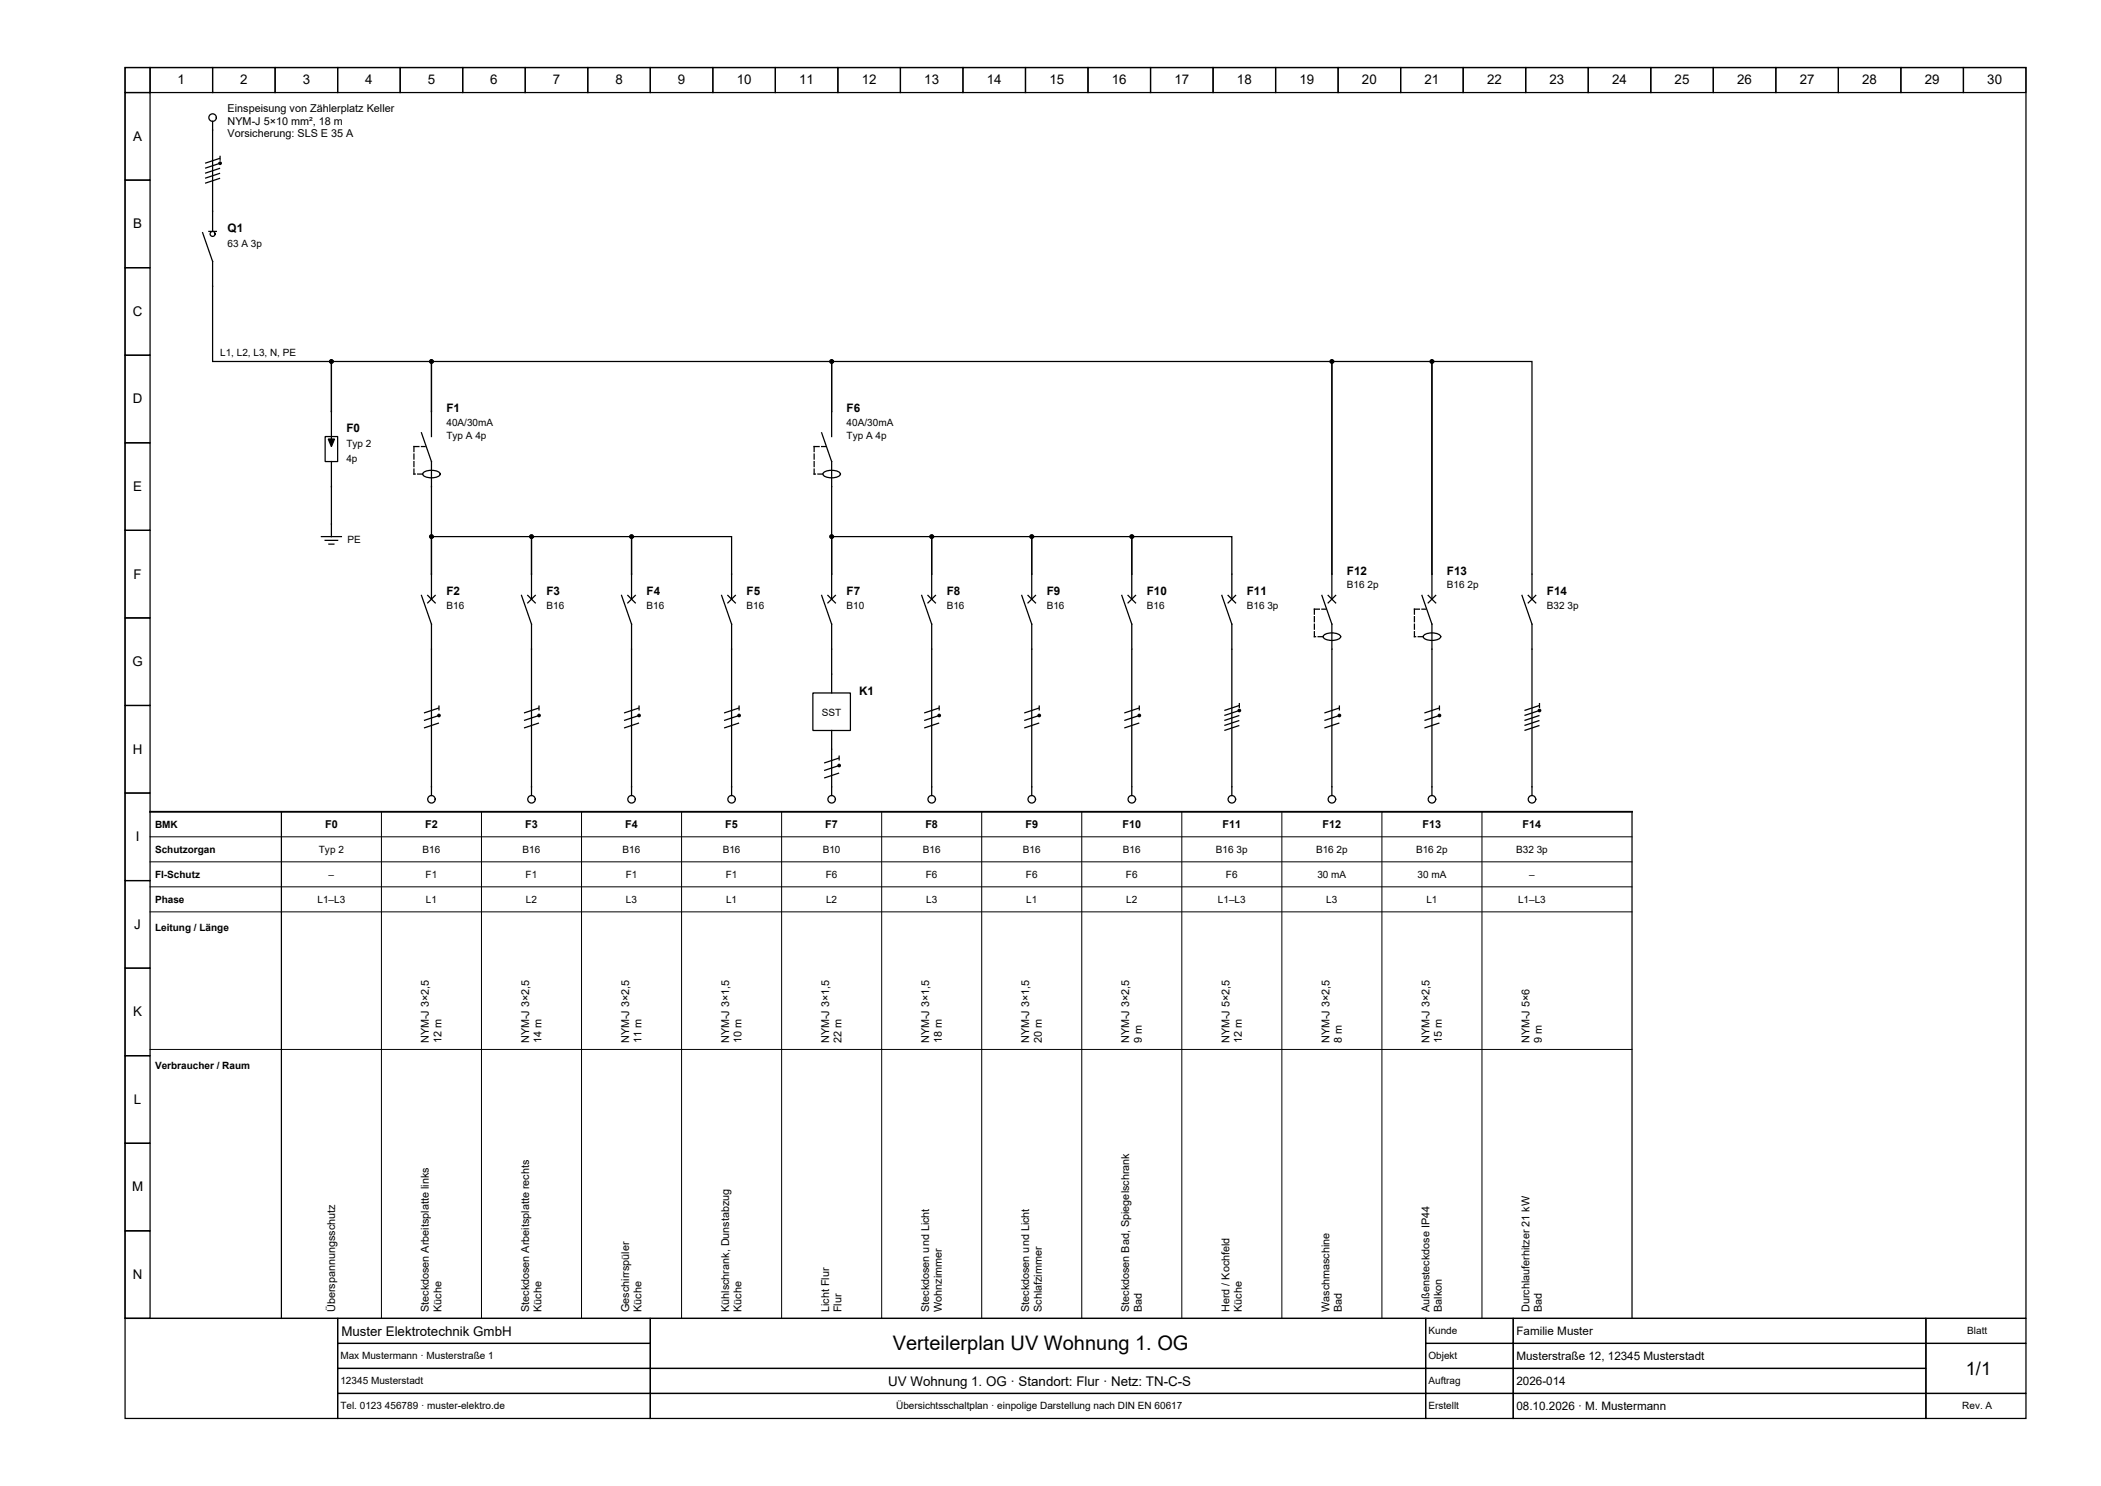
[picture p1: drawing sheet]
<svg xmlns="http://www.w3.org/2000/svg" width="420mm" height="297mm" viewBox="0 0 420 297" stroke-linecap="round" stroke-linejoin="round" font-family="sans-serif">
<path d="M30 162.2h296.2" fill="none" stroke="#000" stroke-width=".37"/>
<g fill="none" stroke="#000" stroke-width=".2">
<path d="M30 167.2h296.2M30 172.2h296.2M30 177.2h296.2M76.2 162.2v101.3M96.2 162.2v101.3M116.2 162.2v101.3M136.2 162.2v101.3M156.2 162.2v101.3M176.2 162.2v101.3M196.2 162.2v101.3M216.2 162.2v101.3M236.2 162.2v101.3"/>
<path d="M256.2 162.2v101.3M276.2 162.2v101.3M296.2 162.2v101.3M30 182.2h296.2M30 209.7h296.2"/>
</g>
<g fill="none" stroke="#000" stroke-width=".25">
<path d="M25 13.5h380v250h-380zM25 13.5h5v5h-5zM25 18.5h5v17.5h-5zM30 13.5h12.5v5h-12.5zM42.5 13.5h12.5v5h-12.5zM55 13.5h12.5v5h-12.5zM67.5 13.5h12.5v5h-12.5zM80 13.5h12.5v5h-12.5zM92.5 13.5h12.5v5h-12.5zM105 13.5h12.5v5h-12.5zM117.5 13.5h12.5v5h-12.5zM130 13.5h12.5v5h-12.5z"/>
<path d="M142.5 13.5h12.5v5h-12.5zM155 13.5h12.5v5h-12.5zM167.5 13.5h12.5v5h-12.5zM180 13.5h12.5v5h-12.5zM192.5 13.5h12.5v5h-12.5zM205 13.5h12.5v5h-12.5zM217.5 13.5h12.5v5h-12.5zM230 13.5h12.5v5h-12.5zM242.5 13.5h12.5v5h-12.5zM255 13.5h12.5v5h-12.5zM267.5 13.5h12.5v5h-12.5zM280 13.5h12.5v5h-12.5z"/>
<path d="M292.5 13.5h12.5v5h-12.5zM305 13.5h12.5v5h-12.5zM317.5 13.5h12.5v5h-12.5zM330 13.5h12.5v5h-12.5zM342.5 13.5h12.5v5h-12.5zM355 13.5h12.5v5h-12.5zM367.5 13.5h12.5v5h-12.5zM380 13.5h12.5v5h-12.5zM392.5 13.5h12.5v5h-12.5zM25 36h5v17.5h-5zM42.5 24.3v22M44 31.6l-3 1"/>
<path d="M44 31.1v1M44 32.6l-3 1M44 33.6l-3 1M44 34.6l-3 1M44 35.6l-3 1M25 53.5h5v17.5h-5zM40.5 46.5l2 5.7v20h23.7v10M41.7 46.3h1.5M25 71h5v17.5h-5zM25 88.5h5v17.5h-5zM65 87.2h2.5v5h-2.5zM66.2 82.2v6.3"/>
<path d="M66.2 92.2v15M66.2 82.2v-10h20v10M84.2 86.5l2 5.7v27.5M84.6 94.5a2.95 2.95 0 0 1 3.3 0l.1 .2a2.03 2.03 0 0 1-2.3 .8 1.2 1.2 0 0 1-1.2-.8zM86.2 82.2v5M86.2 82.2v-10h80v10M164.2 86.5l2 5.7v27.5M164.6 94.5a2.95 2.95 0 0 1 3.3 0l.1 .2a2.03 2.03 0 0 1-2.3 .8 1.2 1.2 0 0 1-1.2-.8zM166.2 82.2v5M166.2 82.2v-10h100v42.5M25 106h5v17.5h-5zM64.2 107.2h4"/>
<path d="M65 108h2.5M65.7 108.7h1M84.2 119l2 5.7v34.3M85.5 119l1.5 1.5M86.2 114.7v-7.5h20v7.5M87 119l-1.5 1.5M104.2 119l2 5.7v34.3M105.5 119l1.5 1.5M106.2 114.7v-7.5h20v7.5M106.2 114.7v5M107 119l-1.5 1.5M124.2 119l2 5.7v34.3"/>
<path d="M125.5 119l1.5 1.5M126.2 114.7v5M126.2 114.7v-7.5h20v12.5M127 119l-1.5 1.5M144.2 119l2 5.7v34.3M145.5 119l1.5 1.5M147 119l-1.5 1.5M164.2 119l2 5.7v13.8M165.5 119l1.5 1.5M166.2 114.7v-7.5h20v7.5M167 119l-1.5 1.5M184.2 119l2 5.7v34.3"/>
<path d="M185.5 119l1.5 1.5M186.2 114.7v-7.5h20v7.5M186.2 114.7v5M187 119l-1.5 1.5M204.2 119l2 5.7v34.3M205.5 119l1.5 1.5M206.2 114.7v-7.5h20v7.5M206.2 114.7v5M207 119l-1.5 1.5M224.2 119l2 5.7v34.3M225.5 119l1.5 1.5M226.2 114.7v-7.5h20v12.5"/>
<path d="M226.2 114.7v5M227 119l-1.5 1.5M244.2 119l2 5.7v34.3M245.5 119l1.5 1.5M247 119l-1.5 1.5M264.2 119l2 5.7v34.3M265.5 119l1.5 1.5M266.2 114.7v5M266.2 114.7v-42.5h20v42.5M267 119l-1.5 1.5M284.2 119l2 5.7v34.3M285.5 119l1.5 1.5"/>
<path d="M286.2 114.7v5M286.2 114.7v-42.5h20v47.5M287 119l-1.5 1.5M304.2 119l2 5.7v34.3M305.5 119l1.5 1.5M307 119l-1.5 1.5M25 123.5h5v17.5h-5zM162.5 138.5h7.5v7.5h-7.5zM264.6 127a2.95 2.95 0 0 1 3.3 0l.1 .2a2.03 2.03 0 0 1-2.3 .8 1.2 1.2 0 0 1-1.2-.8zM284.6 127a2.95 2.95 0 0 1 3.3 0l.1 .2a2.03 2.03 0 0 1-2.3 .8 1.2 1.2 0 0 1-1.2-.8zM25 141h5v17.5h-5zM25 158.5h5v17.5h-5z"/>
<path d="M87.7 141.5l-3 1M87.7 141v1M87.7 143l-3 1M87.7 144.5l-3 1M107.7 141.5l-3 1M107.7 141v1M107.7 143l-3 1M107.7 144.5l-3 1M127.7 141.5l-3 1M127.7 141v1M127.7 143l-3 1M127.7 144.5l-3 1"/>
<path d="M147.7 141.5l-3 1M147.7 141v1M147.7 143l-3 1M147.7 144.5l-3 1M166.2 146v13M167.7 151.5l-3 1M167.7 151v1M167.7 153l-3 1M167.7 154.5l-3 1M187.7 141.5l-3 1M187.7 141v1M187.7 143l-3 1"/>
<path d="M187.7 144.5l-3 1M207.7 141.5l-3 1M207.7 141v1M207.7 143l-3 1M207.7 144.5l-3 1M227.7 141.5l-3 1M227.7 141v1M227.7 143l-3 1M227.7 144.5l-3 1M247.7 141l-3 1M247.7 140.5v1M247.7 142l-3 1"/>
<path d="M247.7 143l-3 1M247.7 144l-3 1M247.7 145l-3 1M267.7 141.5l-3 1M267.7 141v1M267.7 143l-3 1M267.7 144.5l-3 1M287.7 141.5l-3 1M287.7 141v1M287.7 143l-3 1M287.7 144.5l-3 1M307.7 141l-3 1"/>
<path d="M307.7 140.5v1M307.7 142l-3 1M307.7 143l-3 1M307.7 144l-3 1M307.7 145l-3 1M25 176h5v17.5h-5zM56.2 162.2v101.3M326.2 162.2v101.3M25 193.5h5v17.5h-5zM25 211h5v17.5h-5zM25 228.5h5v17.5h-5zM25 246h5v17.5h-5z"/>
<path d="M25 263.5h42.5v20h-42.5zM67.5 263.5h62.5v5h-62.5zM67.5 268.5h62.5v5h-62.5zM67.5 273.5h62.5v5h-62.5zM67.5 278.5h62.5v5h-62.5zM130 263.5h155v10h-155zM130 273.5h155v5h-155zM130 278.5h155v5h-155zM285 263.5h17.5v5h-17.5zM285 268.5h17.5v5h-17.5zM285 273.5h17.5v5h-17.5zM285 278.5h17.5v5h-17.5z"/>
<path d="M302.5 263.5h82.5v5h-82.5zM302.5 268.5h82.5v5h-82.5zM302.5 273.5h82.5v5h-82.5zM302.5 278.5h82.5v5h-82.5zM385 263.5h20v5h-20zM385 268.5h20v10h-20zM385 278.5h20v5h-20z"/>
<circle cx="42.5" cy="23.5" r=".75"/>
<circle cx="42.5" cy="46.8" r=".5"/>
<circle cx="86.2" cy="159.8" r=".75"/>
<circle cx="106.2" cy="159.8" r=".75"/>
<circle cx="126.2" cy="159.8" r=".75"/>
<circle cx="146.2" cy="159.8" r=".75"/>
<circle cx="166.2" cy="159.8" r=".75"/>
<circle cx="186.2" cy="159.8" r=".75"/>
<circle cx="206.2" cy="159.8" r=".75"/>
<circle cx="226.2" cy="159.8" r=".75"/>
<circle cx="246.2" cy="159.8" r=".75"/>
<circle cx="266.2" cy="159.8" r=".75"/>
<circle cx="286.2" cy="159.8" r=".75"/>
<circle cx="306.2" cy="159.8" r=".75"/>
</g>
<g fill="#000">
<circle cx="44" cy="32.6" r=".38"/>
<circle cx="87.7" cy="143" r=".38"/>
<circle cx="107.7" cy="143" r=".38"/>
<circle cx="127.7" cy="143" r=".38"/>
<circle cx="147.7" cy="143" r=".38"/>
<circle cx="167.7" cy="153" r=".38"/>
<circle cx="187.7" cy="143" r=".38"/>
<circle cx="207.7" cy="143" r=".38"/>
<circle cx="227.7" cy="143" r=".38"/>
<circle cx="247.7" cy="142" r=".38"/>
<circle cx="267.7" cy="143" r=".38"/>
<circle cx="287.7" cy="143" r=".38"/>
<circle cx="307.7" cy="142" r=".38"/>
</g>
<g fill="#000" stroke="#000" stroke-width=".25">
<path d="M65.6 87.7h1.3l-.7 1.5z"/>
<circle cx="66.2" cy="72.2" r=".38"/>
<circle cx="86.2" cy="72.2" r=".38"/>
<circle cx="166.2" cy="72.2" r=".38"/>
<circle cx="266.2" cy="72.2" r=".38"/>
<circle cx="286.2" cy="72.2" r=".38"/>
<circle cx="86.2" cy="107.2" r=".38"/>
<circle cx="106.2" cy="107.2" r=".38"/>
<circle cx="126.2" cy="107.2" r=".38"/>
<circle cx="166.2" cy="107.2" r=".38"/>
<circle cx="186.2" cy="107.2" r=".38"/>
<circle cx="206.2" cy="107.2" r=".38"/>
<circle cx="226.2" cy="107.2" r=".38"/>
</g>
<path d="M82.7 94.7v-5.5M82.7 89.2h2.3M84.5 94.7h-1.8M162.7 94.7v-5.5M162.7 89.2h2.3M164.5 94.7h-1.8M262.7 127.2v-5.5M262.7 121.7h2.3M264.5 127.2h-1.8M282.7 127.2v-5.5M282.7 121.7h2.3M284.5 127.2h-1.8" fill="none" stroke="#000" stroke-width=".25" stroke-dasharray="1 .5"/>
<text font-size="4" x="178.5" y="269.9">Verteilerplan UV Wohnung 1. OG</text>
<text font-size="3.7" x="393" y="274.8">1/1</text>
<g font-size="2.7">
<text x="35.5" y="16.9">1</text>
<text x="48" y="16.9">2</text>
<text x="60.5" y="16.9">3</text>
<text x="73" y="16.9">4</text>
<text x="85.5" y="16.9">5</text>
<text x="98" y="16.9">6</text>
<text x="110.5" y="16.9">7</text>
<text x="123" y="16.9">8</text>
<text x="135.5" y="16.9">9</text>
<text x="147.3" y="16.9">10</text>
<text x="159.8" y="16.9">11</text>
<text x="172.3" y="16.9">12</text>
<text x="184.8" y="16.9">13</text>
<text x="197.3" y="16.9">14</text>
<text x="209.8" y="16.9">15</text>
<text x="222.3" y="16.9">16</text>
<text x="234.8" y="16.9">17</text>
<text x="247.3" y="16.9">18</text>
<text x="259.8" y="16.9">19</text>
<text x="272.3" y="16.9">20</text>
<text x="284.8" y="16.9">21</text>
<text x="297.3" y="16.9">22</text>
<text x="309.8" y="16.9">23</text>
<text x="322.3" y="16.9">24</text>
<text x="334.8" y="16.9">25</text>
<text x="347.3" y="16.9">26</text>
<text x="359.8" y="16.9">27</text>
<text x="372.3" y="16.9">28</text>
<text x="384.8" y="16.9">29</text>
<text x="397.3" y="16.9">30</text>
<text x="26.6" y="28.1">A</text>
<text x="26.6" y="45.6">B</text>
<text x="26.5" y="63.1">C</text>
<text x="26.5" y="80.6">D</text>
<text x="26.6" y="98.1">E</text>
<text x="26.7" y="115.6">F</text>
<text x="26.5" y="133.1">G</text>
<text x="26.5" y="150.6">H</text>
<text x="27.1" y="168.1">I</text>
<text x="26.8" y="185.6">J</text>
<text x="26.6" y="203.1">K</text>
<text x="26.8" y="220.6">L</text>
<text x="26.4" y="238.1">M</text>
<text x="26.5" y="255.6">N</text>
<text x="68.2" y="266.9">Muster Elektrotechnik GmbH</text>
<text x="177.6" y="276.9">UV Wohnung 1. OG · Standort: Flur · Netz: TN-C-S</text>
</g>
<g font-size="2.3">
<text x="45.5" y="46.4">Q1</text>
<text x="89.2" y="82.4">F1</text>
<text x="169.2" y="82.4">F6</text>
<text x="69.2" y="86.4">F0</text>
<text x="89.2" y="118.9">F2</text>
<text x="109.2" y="118.9">F3</text>
<text x="129.2" y="118.9">F4</text>
<text x="149.2" y="118.9">F5</text>
<text x="169.2" y="118.9">F7</text>
<text x="189.2" y="118.9">F8</text>
<text x="209.2" y="118.9">F9</text>
<text x="229.2" y="118.9">F10</text>
<text x="249.2" y="118.9">F11</text>
<text x="269.2" y="114.9">F12</text>
<text x="289.2" y="114.9">F13</text>
<text x="309.2" y="118.9">F14</text>
<text x="171.7" y="138.9">K1</text>
<text x="303.1" y="266.8">Familie Muster</text>
<text x="303.1" y="271.8">Musterstraße 12, 12345 Musterstadt</text>
<text x="303.1" y="276.8">2026-014</text>
<text x="303.1" y="281.8">08.10.2026 · M. Mustermann</text>
</g>
<g font-size="2.2">
<text x="45.5" y="22.5">Einspeisung von Zählerplatz Keller</text>
<text x="45.5" y="25">NYM-J 5×10 mm², 18 m</text>
<text x="45.5" y="27.4">Vorsicherung: SLS E 35 A</text>
<text x="65" y="165.5">F0</text>
<text x="85" y="165.5">F2</text>
<text x="105" y="165.5">F3</text>
<text x="125" y="165.5">F4</text>
<text x="145" y="165.5">F5</text>
<text x="165" y="165.5">F7</text>
<text x="185" y="165.5">F8</text>
<text x="205" y="165.5">F9</text>
<text x="224.4" y="165.5">F10</text>
<text x="244.4" y="165.5">F11</text>
<text x="264.4" y="165.5">F12</text>
<text x="284.4" y="165.5">F13</text>
<text x="304.4" y="165.5">F14</text>
<text x="85.8" y="208.5" transform="rotate(-90 85.8 208.5)">NYM-J 3×2,5</text>
<text x="88.2" y="208.5" transform="rotate(-90 88.2 208.5)">12 m</text>
<text x="105.8" y="208.5" transform="rotate(-90 105.8 208.5)">NYM-J 3×2,5</text>
<text x="108.2" y="208.5" transform="rotate(-90 108.2 208.5)">14 m</text>
<text x="125.8" y="208.5" transform="rotate(-90 125.8 208.5)">NYM-J 3×2,5</text>
<text x="128.2" y="208.5" transform="rotate(-90 128.2 208.5)">11 m</text>
<text x="145.8" y="208.5" transform="rotate(-90 145.8 208.5)">NYM-J 3×1,5</text>
<text x="148.2" y="208.5" transform="rotate(-90 148.2 208.5)">10 m</text>
<text x="165.8" y="208.5" transform="rotate(-90 165.8 208.5)">NYM-J 3×1,5</text>
<text x="168.2" y="208.5" transform="rotate(-90 168.2 208.5)">22 m</text>
<text x="185.8" y="208.5" transform="rotate(-90 185.8 208.5)">NYM-J 3×1,5</text>
<text x="188.2" y="208.5" transform="rotate(-90 188.2 208.5)">18 m</text>
<text x="205.8" y="208.5" transform="rotate(-90 205.8 208.5)">NYM-J 3×1,5</text>
<text x="208.2" y="208.5" transform="rotate(-90 208.2 208.5)">20 m</text>
<text x="225.8" y="208.5" transform="rotate(-90 225.8 208.5)">NYM-J 3×2,5</text>
<text x="228.2" y="208.5" transform="rotate(-90 228.2 208.5)">9 m</text>
<text x="245.8" y="208.5" transform="rotate(-90 245.8 208.5)">NYM-J 5×2,5</text>
<text x="248.2" y="208.5" transform="rotate(-90 248.2 208.5)">12 m</text>
<text x="265.8" y="208.5" transform="rotate(-90 265.8 208.5)">NYM-J 3×2,5</text>
<text x="268.2" y="208.5" transform="rotate(-90 268.2 208.5)">8 m</text>
<text x="285.8" y="208.5" transform="rotate(-90 285.8 208.5)">NYM-J 3×2,5</text>
<text x="288.2" y="208.5" transform="rotate(-90 288.2 208.5)">15 m</text>
<text x="305.8" y="208.5" transform="rotate(-90 305.8 208.5)">NYM-J 5×6</text>
<text x="308.2" y="208.5" transform="rotate(-90 308.2 208.5)">9 m</text>
<text x="67" y="262.2" transform="rotate(-90 67 262.2)">Überspannungsschutz</text>
<text x="85.8" y="262.2" transform="rotate(-90 85.8 262.2)">Steckdosen Arbeitsplatte links</text>
<text x="88.2" y="262.2" transform="rotate(-90 88.2 262.2)">Küche</text>
<text x="105.8" y="262.2" transform="rotate(-90 105.8 262.2)">Steckdosen Arbeitsplatte rechts</text>
<text x="108.2" y="262.2" transform="rotate(-90 108.2 262.2)">Küche</text>
<text x="125.8" y="262.2" transform="rotate(-90 125.8 262.2)">Geschirrspüler</text>
<text x="128.2" y="262.2" transform="rotate(-90 128.2 262.2)">Küche</text>
<text x="145.8" y="262.2" transform="rotate(-90 145.8 262.2)">Kühlschrank, Dunstabzug</text>
<text x="148.2" y="262.2" transform="rotate(-90 148.2 262.2)">Küche</text>
<text x="165.8" y="262.2" transform="rotate(-90 165.8 262.2)">Licht Flur</text>
<text x="168.2" y="262.2" transform="rotate(-90 168.2 262.2)">Flur</text>
<text x="185.8" y="262.2" transform="rotate(-90 185.8 262.2)">Steckdosen und Licht</text>
<text x="188.2" y="262.2" transform="rotate(-90 188.2 262.2)">Wohnzimmer</text>
<text x="205.8" y="262.2" transform="rotate(-90 205.8 262.2)">Steckdosen und Licht</text>
<text x="208.2" y="262.2" transform="rotate(-90 208.2 262.2)">Schlafzimmer</text>
<text x="225.8" y="262.2" transform="rotate(-90 225.8 262.2)">Steckdosen Bad, Spiegelschrank</text>
<text x="228.2" y="262.2" transform="rotate(-90 228.2 262.2)">Bad</text>
<text x="245.8" y="262.2" transform="rotate(-90 245.8 262.2)">Herd / Kochfeld</text>
<text x="248.2" y="262.2" transform="rotate(-90 248.2 262.2)">Küche</text>
<text x="265.8" y="262.2" transform="rotate(-90 265.8 262.2)">Waschmaschine</text>
<text x="268.2" y="262.2" transform="rotate(-90 268.2 262.2)">Bad</text>
<text x="285.8" y="262.2" transform="rotate(-90 285.8 262.2)">Außensteckdose IP44</text>
<text x="288.2" y="262.2" transform="rotate(-90 288.2 262.2)">Balkon</text>
<text x="305.8" y="262.2" transform="rotate(-90 305.8 262.2)">Durchlauferhitzer 21 kW</text>
<text x="308.2" y="262.2" transform="rotate(-90 308.2 262.2)">Bad</text>
</g>
<g font-size="2">
<text x="45.5" y="49.3">63 A 3p</text>
<text x="44" y="71.1">L1, L2, L3, N, PE</text>
<text x="69.2" y="89.3">Typ 2</text>
<text x="89.2" y="85.1">40A/30mA</text>
<text x="89.2" y="87.8">Typ A 4p</text>
<text x="169.2" y="85.1">40A/30mA</text>
<text x="169.2" y="87.8">Typ A 4p</text>
<text x="69.2" y="92.3">4p</text>
<text x="69.5" y="108.6">PE</text>
<text x="269.2" y="117.6">B16 2p</text>
<text x="289.2" y="117.6">B16 2p</text>
<text x="89.2" y="121.8">B16</text>
<text x="109.2" y="121.8">B16</text>
<text x="129.2" y="121.8">B16</text>
<text x="149.2" y="121.8">B16</text>
<text x="169.2" y="121.8">B10</text>
<text x="189.2" y="121.8">B16</text>
<text x="209.2" y="121.8">B16</text>
<text x="229.2" y="121.8">B16</text>
<text x="249.2" y="121.8">B16 3p</text>
<text x="309.2" y="121.8">B32 3p</text>
<text x="164.3" y="143">SST</text>
<text x="31" y="165.4">BMK</text>
<text x="31" y="170.4">Schutzorgan</text>
<text x="63.7" y="170.4">Typ 2</text>
<text x="84.5" y="170.4">B16</text>
<text x="104.5" y="170.4">B16</text>
<text x="124.5" y="170.4">B16</text>
<text x="144.5" y="170.4">B16</text>
<text x="164.5" y="170.4">B10</text>
<text x="184.5" y="170.4">B16</text>
<text x="204.5" y="170.4">B16</text>
<text x="224.5" y="170.4">B16</text>
<text x="243.1" y="170.4">B16 3p</text>
<text x="263.1" y="170.4">B16 2p</text>
<text x="283.1" y="170.4">B16 2p</text>
<text x="303.1" y="170.4">B32 3p</text>
<text x="31" y="175.4">FI-Schutz</text>
<text x="65.7" y="175.4">–</text>
<text x="85.1" y="175.4">F1</text>
<text x="105.1" y="175.4">F1</text>
<text x="125.1" y="175.4">F1</text>
<text x="145.1" y="175.4">F1</text>
<text x="165.1" y="175.4">F6</text>
<text x="185.1" y="175.4">F6</text>
<text x="205.1" y="175.4">F6</text>
<text x="225.1" y="175.4">F6</text>
<text x="245.1" y="175.4">F6</text>
<text x="263.4" y="175.4">30 mA</text>
<text x="283.4" y="175.4">30 mA</text>
<text x="305.7" y="175.4">–</text>
<text x="31" y="180.4">Phase</text>
<text x="63.5" y="180.4">L1–L3</text>
<text x="85.1" y="180.4">L1</text>
<text x="105.1" y="180.4">L2</text>
<text x="125.1" y="180.4">L3</text>
<text x="145.1" y="180.4">L1</text>
<text x="165.1" y="180.4">L2</text>
<text x="185.1" y="180.4">L3</text>
<text x="205.1" y="180.4">L1</text>
<text x="225.1" y="180.4">L2</text>
<text x="243.5" y="180.4">L1–L3</text>
<text x="265.1" y="180.4">L3</text>
<text x="285.1" y="180.4">L1</text>
<text x="303.5" y="180.4">L1–L3</text>
<text x="31" y="186.1">Leitung / Länge</text>
<text x="31" y="213.6">Verbraucher / Raum</text>
<text x="285.6" y="266.7">Kunde</text>
<text x="393.3" y="266.7">Blatt</text>
<text x="68.1" y="271.7">Max Mustermann · Musterstraße 1</text>
<text x="285.6" y="271.7">Objekt</text>
<text x="68.1" y="276.7">12345 Musterstadt</text>
<text x="68.1" y="281.7">Tel. 0123 456789 · muster-elektro.de</text>
<text x="179.1" y="281.7">Übersichtsschaltplan · einpolige Darstellung nach DIN EN 60617</text>
<text x="285.6" y="276.7">Auftrag</text>
<text x="285.6" y="281.7">Erstellt</text>
<text x="392.3" y="281.7">Rev. A</text>
</g>
</svg>
